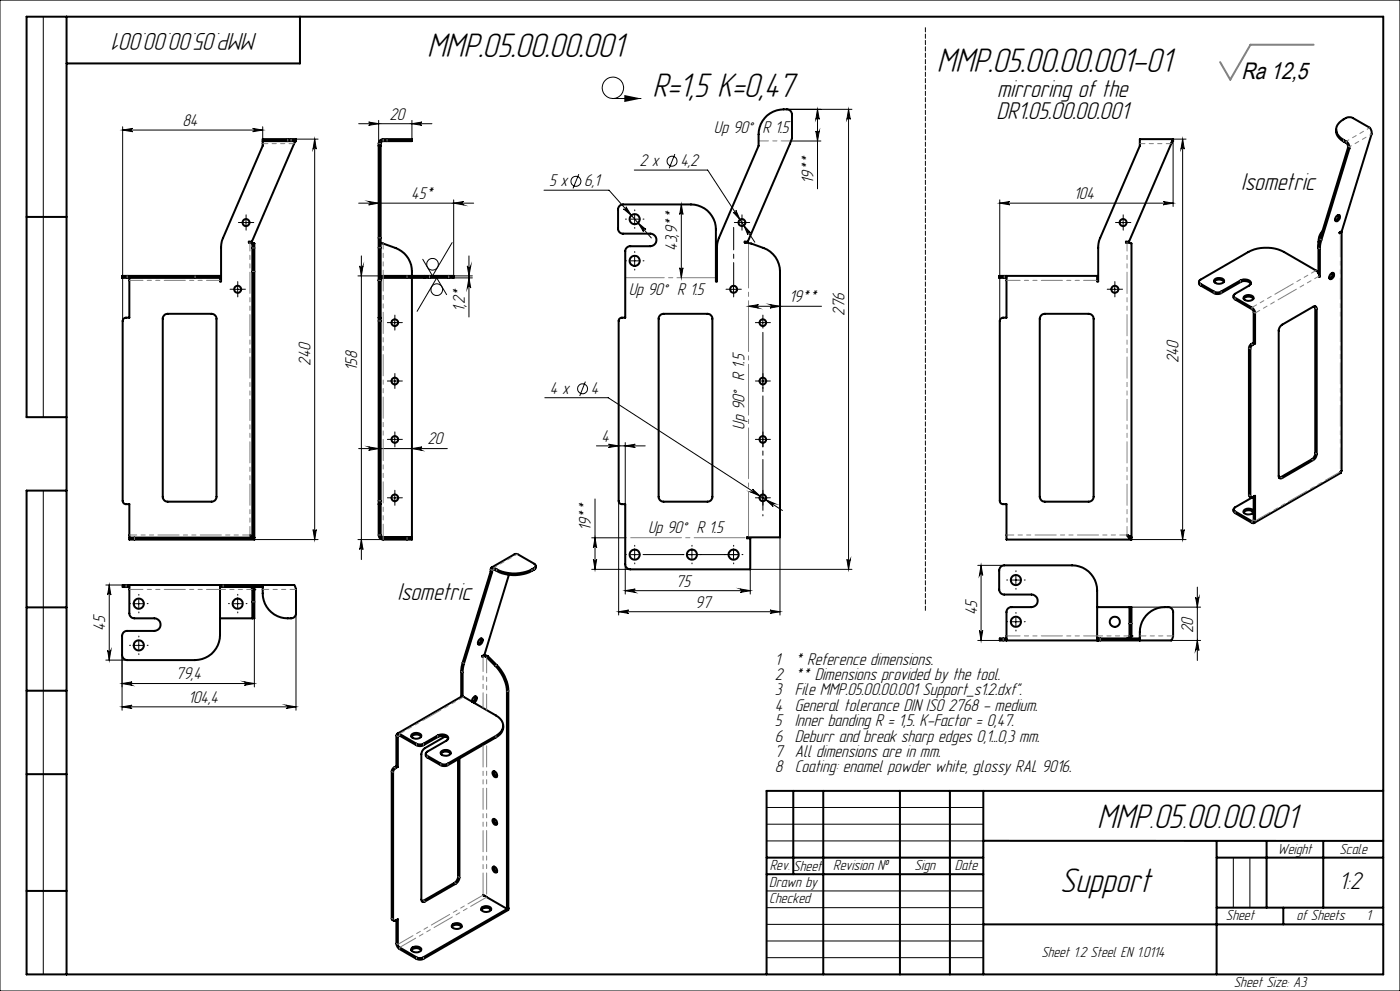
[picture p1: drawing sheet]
<svg xmlns="http://www.w3.org/2000/svg" width="420mm" height="297mm" viewBox="0 0 420 297" stroke-linecap="round" stroke-linejoin="round" font-family="sans-serif">
<g fill="none" stroke="#000" stroke-width=".3">
<path d="M0 0h420v297h-420zM13 5v120M36.8 39l3-.5a.49 .49 0 0 0-.5 .5 .49 .49 0 0 0 .5 .5zM36.8 38v58.2M36.8 39h42M75.8 38.5l3 .5-3 .5a.49 .49 0 0 0 .5-.5 .49 .49 0 0 0-.5-.5zM78.8 38v3.7M107.6 37.1h22M110.6 36.6l3 .5-3 .5a.49 .49 0 0 0 .5-.5 .49 .49 0 0 0-.5-.5zM113.6 36.1v7.6M123.6 37.1l3-.5a.49 .49 0 0 0-.5 .5 .49 .49 0 0 0 .5 .5zM123.6 36.1v5.6"/>
<path d="M183.9 29.5h8.5M236.1 32.8h19.5M244.8 39.3a.51 .51 0 0 0 .5 .4 .51 .51 0 0 0 .5-.4l-.5 3zM245.3 32.8l.5 3a.51 .51 0 0 0-.5-.5 .51 .51 0 0 0-.5 .5zM245.3 32.8v23.8M254.6 32.8l.5 3a.51 .51 0 0 0-.5-.5 .51 .51 0 0 0-.5 .5zM254.6 32.8v137.8M87.3 41.7h8.1M94.4 41.7l.5 3a.49 .49 0 0 0-.5-.5 .49 .49 0 0 0-.5 .5zM94.4 41.7v120M113.6 59.9v24.2M136.1 59.9v23.4h5.6"/>
<path d="M163.2 57h19.5l12.7 14.3M173.6 52.2l-1.7 4.3M190.3 51h22l14.1 21.6M202.5 46.2l-1.7 4.2M237.3 42.3h9M299.9 59.9v36.3M351.9 42.3v19.6M351.9 41.7h3.9M354.8 41.7l.5 3a.49 .49 0 0 0-.5-.5 .49 .49 0 0 0-.5 .5zM354.8 41.7v120M72.6 66.7h2.5M73.8 65.5v2.4"/>
<path d="M107.6 60.9h34.5M107.9 79.7a.49 .49 0 0 0 .5 .5 .49 .49 0 0 0 .5-.5l-.5 3zM108.4 76.7v91M110.6 60.4l3 .5-3 .5a.51 .51 0 0 0 .5-.5 .51 .51 0 0 0-.5-.5zM135.6 72.7l-5.8 10-3-5M136.1 60.9l3-.5a.51 .51 0 0 0-.5 .5 .51 .51 0 0 0 .5 .5zM140.2 79.7a.51 .51 0 0 0 .5 .5 .51 .51 0 0 0 .5-.5l-.5 3zM140.7 76.7v18.3M187 62.6a.49 .49 0 0 0 .7 0 .49 .49 0 0 0 .1-.6l1.6 2.6zM189.2 78.2h2.5M189.2 65.7h2.5M190.4 64.4v2.5"/>
<path d="M190.4 76.9v2.5M191.4 66.8l2.4 2a.49 .49 0 0 0-.7-.1 .49 .49 0 0 0-.1 .7zM204.4 61.3l.5 3a.49 .49 0 0 0-.5-.5 .49 .49 0 0 0-.5 .5zM204.4 61.3v22M220 63.6a.5 .5 0 0 0 .6 .1 .5 .5 0 0 0 .2-.7l1.2 2.8zM221.3 66.7h2.5M222.6 65.5v2.4M223.2 67.6l2 2.2a.51 .51 0 0 0-.7-.1 .51 .51 0 0 0-.1 .7zM299.9 60.9l3-.5a.49 .49 0 0 0-.4 .5 .49 .49 0 0 0 .4 .5zM299.9 60.9h52M335.7 66.7h2.5M336.9 65.5v2.4"/>
<path d="M348.9 60.4l3 .5-3 .5a.49 .49 0 0 0 .5-.5 .49 .49 0 0 0-.5-.5zM70.1 86.7h2.5M71.3 85.4v2.5M107.4 82.7h7.5M117.2 96.7h2.5M118.4 95.5v2.5M134 88.3l-3-5-5.9 10M136.1 82.7h5.6M140.7 83.3l.5 3a.51 .51 0 0 0-.5-.5 .51 .51 0 0 0-.5 .5zM203.9 80.3a.49 .49 0 0 0 .5 .4 .49 .49 0 0 0 .5-.4l-.5 3zM218.8 86.7h2.5M220.1 85.4v2.5"/>
<path d="M224.5 91.8l3-.5a.51 .51 0 0 0-.4 .5 .51 .51 0 0 0 .4 .5zM224.5 91.8h22M227.6 96.7h2.5M228.8 95.5v2.5M231 91.3l3 .5-3 .5a.51 .51 0 0 0 .5-.5 .51 .51 0 0 0-.5-.5zM333.2 86.7h2.5M334.4 85.4v2.5M117.2 114.2h2.5M118.4 113v2.5M163.4 119.2h19.1l52.2 33.8M175.6 114.4l-1.7 4.3M227.6 114.2h2.5"/>
<path d="M228.8 113v2.5M107.6 134.4h26.6M110.6 133.9l3 .5-3 .6a.51 .51 0 0 0 .5-.5 .51 .51 0 0 0-.5-.6zM117.2 131.7h2.5M118.4 130.5v2.5M123.6 134.4l3-.5a.51 .51 0 0 0-.5 .6 .51 .51 0 0 0 .5 .5zM178.9 133.6h14.7M182.6 133.1l3 .5-3 .5a.49 .49 0 0 0 .5-.5 .49 .49 0 0 0-.5-.5zM187.6 133.6l3-.5a.49 .49 0 0 0-.5 .5 .49 .49 0 0 0 .5 .5zM187.6 132.6v18.5M227.6 131.7h2.5M228.8 130.5v2.5"/>
<path d="M13 147v145M93.9 158.7a.49 .49 0 0 0 .5 .5 .49 .49 0 0 0 .5-.5l-.5 3zM117.2 149.2h2.5M118.4 148v2.5M178.5 149.5v21.1M185.6 150.1v34.2M225.8 146.6l2.2 2.1-2.8-1.2a.51 .51 0 0 0 .7-.2 .51 .51 0 0 0-.1-.7zM227.6 149.2h2.5M228.8 148v2.5M229.7 149.8l2.8 1.2a.5 .5 0 0 0-.7 .1 .5 .5 0 0 0 .2 .7zM354.3 158.7a.49 .49 0 0 0 .5 .5 .49 .49 0 0 0 .5-.5l-.5 3zM31.7 175.3h5.1"/>
<path d="M32.8 175.3v22.5M32.8 175.3l.5 3a.49 .49 0 0 0-.5-.4 .49 .49 0 0 0-.5 .4zM41.6 179.7v2.5M71.3 179.7v2.5M76.3 161.7h19.1M107.4 161.7h7.5M108.4 161.7l.5 3a.49 .49 0 0 0-.5-.5 .49 .49 0 0 0-.5 .5zM177.5 170.6h11.6M177.5 161.2h10.1M178 167.6a.49 .49 0 0 0 .5 .5 .49 .49 0 0 0 .5-.5l-.5 3zM178.5 161.2l.5 3a.49 .49 0 0 0-.5-.5 .49 .49 0 0 0-.5 .5zM187.6 177l3-.5a.51 .51 0 0 0-.5 .5 .51 .51 0 0 0 .5 .5z"/>
<path d="M187.6 169.1v8.9M187.6 177h37.5M189.2 166.2h2.5M190.4 165v2.5M206.3 166.2h2.5M207.6 165v2.5M218.8 166.2h2.5M220.1 165v2.5M222.1 176.5l3 .5-3 .5a.51 .51 0 0 0 .4-.5 .51 .51 0 0 0-.4-.5zM234 161v23.3M254.1 167.6a.51 .51 0 0 0 .5 .5 .51 .51 0 0 0 .5-.5l-.5 3zM255.6 170.6h-30.5v7.4"/>
<path d="M293.3 169.4h8M294.3 169.4v22.5M294.3 169.4l.5 3a.49 .49 0 0 0-.5-.4 .49 .49 0 0 0-.5 .4zM303.5 173.8h2.5M304.8 172.6v2.5M339.4 161.7h16.4M358.7 179a.51 .51 0 0 0 .5 .4 .51 .51 0 0 0 .5-.4l-.5 3zM359.2 176v21.9M31.7 197.8h6.4M32.3 194.8a.49 .49 0 0 0 .5 .5 .49 .49 0 0 0 .5-.5l-.5 3zM36.6 196.3v16.6M40.4 180.9h2.5"/>
<path d="M40.4 193.4h2.5M41.6 192.2v2.5M70.1 180.9h2.5M76.3 185.3v20.6M88.8 183.8v29.1M185.6 183.3h48.4M185.6 183.3l3-.5a.49 .49 0 0 0-.5 .5 .49 .49 0 0 0 .5 .5zM231 182.8l3 .5-3 .5a.49 .49 0 0 0 .5-.5 .49 .49 0 0 0-.5-.5zM293.3 191.9h6.6M293.8 188.9a.49 .49 0 0 0 .5 .5 .49 .49 0 0 0 .5-.5l-.5 3zM303.5 186.3h2.5M304.8 185.1v2.5"/>
<path d="M339.4 182h20.8M341.9 191.9h18.3M359.2 191.9l.5 3a.51 .51 0 0 0-.5-.4 .51 .51 0 0 0-.5 .4zM36.6 211.8l3-.5a.49 .49 0 0 0-.4 .5 .49 .49 0 0 0 .4 .5zM36.6 211.8h52.2M36.6 204.9l3-.5a.51 .51 0 0 0-.4 .5 .51 .51 0 0 0 .4 .5zM36.6 204.9h39.7M73.3 204.4l3 .5-3 .5a.51 .51 0 0 0 .5-.5 .51 .51 0 0 0-.5-.5zM85.8 211.3l3 .5-3 .5a.49 .49 0 0 0 .5-.5 .49 .49 0 0 0-.5-.5zM230 247h65M230 242h65M230 252h65"/>
<path d="M370 257v15M375 257v15M230 277h65M230 267h65M230 272h65M230 287h65M230 282h65"/>
<circle cx="183.9" cy="26.3" r="3.2"/>
<circle cx="172.8" cy="54.3" r="1.5"/>
<circle cx="201.6" cy="48.3" r="1.48"/>
<circle cx="129.8" cy="79.2" r="1.76"/>
<circle cx="131" cy="86.8" r="1.75"/>
<circle cx="174.8" cy="116.5" r="1.51"/>
</g>
<g fill="#000">
<path d="M187.3 28.5l5.1 1-5.1 1.1z"/>
<path d="M75.8 38.5l3 .5-3 .5a.49 .49 0 0 0 .5-.5 .49 .49 0 0 0-.5-.5zM36.8 39l3-.5a.49 .49 0 0 0-.5 .5 .49 .49 0 0 0 .5 .5zM187.6 133.6l3-.5a.49 .49 0 0 0-.5 .5 .49 .49 0 0 0 .5 .5zM182.6 133.1l3 .5-3 .5a.49 .49 0 0 0 .5-.5 .49 .49 0 0 0-.5-.5z"/>
<path d="M94.4 41.7l.5 3a.49 .49 0 0 0-.5-.5 .49 .49 0 0 0-.5 .5zM93.9 158.7a.49 .49 0 0 0 .5 .5 .49 .49 0 0 0 .5-.5l-.5 3zM254.6 32.8l.5 3a.51 .51 0 0 0-.5-.5 .51 .51 0 0 0-.5 .5zM254.1 167.6a.51 .51 0 0 0 .5 .5 .51 .51 0 0 0 .5-.5l-.5 3zM178.5 161.2l.5 3a.49 .49 0 0 0-.5-.5 .49 .49 0 0 0-.5 .5zM178 167.6a.49 .49 0 0 0 .5 .5 .49 .49 0 0 0 .5-.5l-.5 3zM245.3 32.8l.5 3a.51 .51 0 0 0-.5-.5 .51 .51 0 0 0-.5 .5zM244.8 39.3a.51 .51 0 0 0 .5 .4 .51 .51 0 0 0 .5-.4l-.5 3zM358.7 179a.51 .51 0 0 0 .5 .4 .51 .51 0 0 0 .5-.4l-.5 3zM359.2 191.9l.5 3a.51 .51 0 0 0-.5-.4 .51 .51 0 0 0-.5 .4z"/>
<path d="M107.9 79.7a.49 .49 0 0 0 .5 .5 .49 .49 0 0 0 .5-.5l-.5 3zM108.4 161.7l.5 3a.49 .49 0 0 0-.5-.5 .49 .49 0 0 0-.5 .5z"/>
<path d="M110.6 60.4l3 .5-3 .5a.51 .51 0 0 0 .5-.5 .51 .51 0 0 0-.5-.5zM136.1 60.9l3-.5a.51 .51 0 0 0-.5 .5 .51 .51 0 0 0 .5 .5zM110.6 36.6l3 .5-3 .5a.49 .49 0 0 0 .5-.5 .49 .49 0 0 0-.5-.5zM123.6 37.1l3-.5a.49 .49 0 0 0-.5 .5 .49 .49 0 0 0 .5 .5zM224.5 91.8l3-.5a.51 .51 0 0 0-.4 .5 .51 .51 0 0 0 .4 .5zM231 91.3l3 .5-3 .5a.51 .51 0 0 0 .5-.5 .51 .51 0 0 0-.5-.5z"/>
<path d="M140.2 79.7a.51 .51 0 0 0 .5 .5 .51 .51 0 0 0 .5-.5l-.5 3zM140.7 83.3l.5 3a.51 .51 0 0 0-.5-.5 .51 .51 0 0 0-.5 .5z"/>
<path d="M299.9 60.9l3-.5a.49 .49 0 0 0-.4 .5 .49 .49 0 0 0 .4 .5zM348.9 60.4l3 .5-3 .5a.49 .49 0 0 0 .5-.5 .49 .49 0 0 0-.5-.5z"/>
<path d="M203.9 80.3a.49 .49 0 0 0 .5 .4 .49 .49 0 0 0 .5-.4l-.5 3zM204.4 61.3l.5 3a.49 .49 0 0 0-.5-.5 .49 .49 0 0 0-.5 .5zM354.3 158.7a.49 .49 0 0 0 .5 .5 .49 .49 0 0 0 .5-.5l-.5 3zM354.8 41.7l.5 3a.49 .49 0 0 0-.5-.5 .49 .49 0 0 0-.5 .5z"/>
<path d="M110.6 133.9l3 .5-3 .6a.51 .51 0 0 0 .5-.5 .51 .51 0 0 0-.5-.6zM123.6 134.4l3-.5a.51 .51 0 0 0-.5 .6 .51 .51 0 0 0 .5 .5zM36.6 211.8l3-.5a.49 .49 0 0 0-.4 .5 .49 .49 0 0 0 .4 .5zM85.8 211.3l3 .5-3 .5a.49 .49 0 0 0 .5-.5 .49 .49 0 0 0-.5-.5zM191.4 66.8l1.6 2.6a.49 .49 0 0 1 .1-.7 .49 .49 0 0 1 .7 .1zM187 62.6l2.4 2-1.6-2.6a.49 .49 0 0 1-.1 .7 .49 .49 0 0 1-.7-.1zM229.7 149.8l2.3 2a.5 .5 0 0 1-.2-.7 .5 .5 0 0 1 .7-.1zM225.8 146.6a.51 .51 0 0 1 .1 .7 .51 .51 0 0 1-.7 .2l2.8 1.2zM187.6 177l3-.5a.51 .51 0 0 0-.5 .5 .51 .51 0 0 0 .5 .5zM222.1 176.5l3 .5-3 .5a.51 .51 0 0 0 .4-.5 .51 .51 0 0 0-.4-.5zM223.2 67.6l1.2 2.8a.51 .51 0 0 1 .1-.7 .51 .51 0 0 1 .7 .1zM220 63.6l2 2.2-1.2-2.8a.49 .49 0 0 1-.2 .7 .49 .49 0 0 1-.6-.1z"/>
<path d="M294.3 169.4l.5 3a.49 .49 0 0 0-.5-.4 .49 .49 0 0 0-.5 .4zM293.8 188.9a.49 .49 0 0 0 .5 .5 .49 .49 0 0 0 .5-.5l-.5 3z"/>
<path d="M32.3 194.8a.49 .49 0 0 0 .5 .5 .49 .49 0 0 0 .5-.5l-.5 3zM32.8 175.3l.5 3a.49 .49 0 0 0-.5-.4 .49 .49 0 0 0-.5 .4z"/>
<path d="M231 182.8l3 .5-3 .5a.49 .49 0 0 0 .5-.5 .49 .49 0 0 0-.5-.5zM185.6 183.3l3-.5a.49 .49 0 0 0-.5 .5 .49 .49 0 0 0 .5 .5z"/>
<path d="M36.6 204.9l3-.5a.51 .51 0 0 0-.4 .5 .51 .51 0 0 0 .4 .5zM73.3 204.4l3 .5-3 .5a.51 .51 0 0 0 .5-.5 .51 .51 0 0 0-.5-.5z"/>
<circle cx="75" cy="72.7" r=".3"/>
<circle cx="76.3" cy="176.7" r=".3"/>
<circle cx="114.9" cy="161" r=".3"/>
<circle cx="338.1" cy="160.4" r=".3"/>
<circle cx="339.4" cy="190.6" r=".3"/>
</g>
<g fill="none" stroke="#000" stroke-width=".3" stroke-dasharray="15.2 1.3 1.3 1.3">
<path d="M72.6 66.7h-1.1M73.8 65.4v-1M73.8 67.9v1.1M75.1 66.7h1M187.9 78.2h-.3M187.9 65.7h-.3M190.4 75.7v-.3M190.4 63.2v-.3M190.4 68.2v.2M192.9 78.2h.3M192.9 65.7h.3M221.3 66.7h-1"/>
<path d="M222.6 65.4v-1M222.6 67.9v1.1M223.8 66.7h1.1M335.7 66.7h-1M337 65.4v-1M337 67.9v1.1M338.2 66.7h1.1M70.1 86.7h-1.1M71.3 85.4v-1M71.3 87.9v1.1M72.6 86.7h1M117.2 96.7h-1"/>
<path d="M118.5 95.4v-1M118.5 97.9v1M119.7 96.7h1M190.4 80.7v.2M218.8 86.7h-1M220.1 87.9v1.1M221.3 86.7h1.1M227.6 96.7h-1M228.9 95.4v-1M230.1 96.7h1M333.2 86.7h-1M334.5 85.4v-1"/>
<path d="M334.5 87.9v1.1M335.7 86.7h1.1M117.2 114.2h-1M118.5 112.9v-1M118.5 115.4v1M119.7 114.2h1M227.6 114.2h-1M228.9 112.9v-1M228.9 115.4v1M230.1 114.2h1M117.2 131.7h-1M118.5 130.4v-1"/>
<path d="M118.5 132.9v1M119.7 131.7h1M227.6 131.7h-1M228.9 130.4v-1M228.9 132.9v1M230.1 131.7h1M117.2 149.2h-1M118.5 147.9v-1M118.5 150.4v1M119.7 149.2h1M227.6 149.2h-1M228.9 147.9v-1"/>
<path d="M228.9 150.4v1M230.1 149.2h1M41.7 178.4v-.3M71.3 178.4v-.3M187.9 166.2h-.3M190.4 163.7v-.3M190.4 168.7v.3M205.1 166.2h-.3M207.6 163.7v-.3M207.6 168.7v.3M210.1 166.2h.3M217.6 166.2h-.3"/>
<path d="M220.1 163.7v-.3M220.1 168.7v.3M222.6 166.2h.3M302.3 173.8h-.3M304.8 171.3v-.2M304.8 176.3v.3M307.3 173.8h.3M39.2 180.9h-.3M39.2 193.4h-.3M41.7 183.4v.3M41.7 190.9v-.3M41.7 195.9v.3"/>
<path d="M44.2 180.9h.2M44.2 193.4h.2M68.8 180.9h-.2M71.3 183.4v.3M73.8 180.9h.3M302.3 186.3h-.3M304.8 183.8v-.2M304.8 188.8v.3M307.3 186.3h.3"/>
</g>
<path d="M192.9 166.2h28.4" fill="none" stroke="#000" stroke-width=".3" stroke-dasharray="15.2 1.3 1.3 1.3" stroke-dashoffset="3"/>
<path d="M228.9 97.9v56.7" fill="none" stroke="#000" stroke-width=".3" stroke-dasharray="15.2 1.3 1.3 1.3" stroke-dashoffset="-1.7"/>
<path d="M220.1 85.4v-17.2" fill="none" stroke="#000" stroke-width=".3" stroke-dasharray="15.2 1.3 1.3 1.3" stroke-dashoffset="8.5"/>
<path d="M277.6 8.2v174.8" fill="none" stroke="#000" stroke-width=".3" stroke-dasharray="1.3 .6" stroke-dashoffset="-.1"/>
<g fill="none" stroke="#000" stroke-width=".6">
<path d="M20 5v287M90 5v14h-70M400.9 38.8a4.6 4.6 0 0 0 3.2 4.2l.3 .7v.6M78.8 42.3h10M78.8 42.3v-.6h10v.6M78.8 42.3v1.4l-12.2 28.3-.3 1.9v10.4h-.3v-1M88.8 42.3l-.6 .8-12.6 29.3h-1v.3h.4M113.6 43.7h.6M351.4 43.1l-12.7 29.3h-.9v.3l1.6 .3v88.7M351.9 41.7h-10v2l-12.2 28.7-.2 1.5v10.4h-.4v-1.6h-29.3v.6h2.1M351.9 41.7l-.5 1.4M351.9 41.7v.6l-.5 .8"/>
<path d="M404.4 44.3l-8.6 28.1-.3 2M404.4 44.3l.4 .3M404.8 44.6l-8.6 28-.2 2v8.3M404.8 44.6a2.31 2.31 0 0 0-.9-2.2l-.9-.5a3.1 3.1 0 0 1-1.2-5.1 4 4 0 0 1 3.6-1.6l5.5 3.1 .5 .9 .1 1-9 29.1-.6 .4M8 65h12M75 72.7l1.3 .3M75 72.7l.7 .3M75.7 73v88M75.7 73h.6M76.3 73v88.7h-37.5v-.6M114.2 72.7l.7 .3a12.4 12.4 0 0 1 7 3.7 7.5 7.5 0 0 1 1.7 4.7v80.3h-8.7a1.33 1.33 0 0 1-1.3-1.3v-9.3M186.1 61.5l.8-.2h20.4a7.5 7.5 0 0 1 7.5 7.5v15.5h.3v-10.4l.4-2.3 12.1-27.9a11.2 11.2 0 0 1 1.2-7.5 7.4 7.4 0 0 1 8.1-3.1l.4 .3 .3 .9v7.1l-13.3 31h-.9v.3a15.9 15.9 0 0 1 7.7 2.7 7.6 7.6 0 0 1 2.9 6v79.6h-9.9v.3h1v9.3h-36a1.57 1.57 0 0 1-1.5-1.5v-18h-1a.96 .96 0 0 1-1-1v-53.9a.96 .96 0 0 1 1-1h1v-19.9a1.51 1.51 0 0 1 1.5-1.5h6a1.89 1.89 0 0 0 1.8-1.9 1.89 1.89 0 0 0-1.8-1.9h-8.2a1.45 1.45 0 0 1-1.5-1.5v-6z"/>
<path d="M396.7 69.4a4.2 4.2 0 0 0-1.2 3.1v9.4M400.9 64.8l.8-.4a1.13 1.13 0 0 1 .1 1.3 1.13 1.13 0 0 1-1.1 .6l-.1-.8zM401.5 64.4l-.1 1-.8 .7M401.9 69.7v.2l.2-.1M401.9 69.7l.2 .1M402.1 69.8l.4-.4v71.7l-.4 .3 .2 .3-26.1 15M36.6 82.7h29.4v.6h-29.4zM38.8 83.3v11.9h-1a1.02 1.02 0 0 0-1 1v53.9a1.02 1.02 0 0 0 1 1h1v10M49.2 94.5l1.1-.5h13.2a1.51 1.51 0 0 1 1.4 1.6v53.3a1.45 1.45 0 0 1-1.4 1.5h-13.2a1.45 1.45 0 0 1-1.5-1.5v-53.7zM113.6 95.2v55.9M113.6 95.2h.6M114.2 95.2v55.9"/>
<path d="M114.2 82.9v-40l.3-.5 .4-.1h8.7v-.6h-8.7a1.33 1.33 0 0 0-1.3 1.4v52.1M127.4 82.7h8.7v.6h-8.7M127.4 82.7h-12.5a1.39 1.39 0 0 0-1.3 1.4M127.4 83.3l-12.9 .1-.3 .5v11.3M127.4 82.7v.6M198 94.5l1.1-.5h13.1a1.51 1.51 0 0 1 1.5 1.6v53.3a1.45 1.45 0 0 1-1.5 1.5h-13.1a1.45 1.45 0 0 1-1.5-1.5v-53.7zM301.9 82.7v12.5h-.9a1.02 1.02 0 0 0-1.1 1v53.9a1.02 1.02 0 0 0 1.1 1h.9v10.6h37.5M312.6 94.3l.8-.3h13.2a1.51 1.51 0 0 1 1.5 1.6v53.3a1.45 1.45 0 0 1-1.5 1.5h-13.2a1.51 1.51 0 0 1-1.5-1.5v-53.3l.2-.6zM359.7 84.4l.2 1 4.3 2.5a2.39 2.39 0 0 0 2.1 0l5.8-3.3a2.49 2.49 0 0 1 3.1 .5M364.2 84.4a2.04 2.04 0 0 1 3 0M364.3 83.9a1.92 1.92 0 0 1 2.9 .3 1.71 1.71 0 0 1-3-.1zM370.1 88.6v.7l.4 .4 5.1 3 .4 .5 .1 9.5"/>
<path d="M373.1 89.5a2 2 0 0 1 2.9 0M373.2 88.9a1.93 1.93 0 0 1 2.9 .3 1.82 1.82 0 0 1-3 .3zM384.2 97.6l9.7-5.7a.64 .64 0 0 1 .8-.1 .64 .64 0 0 1 .3 .7v43.6a2.11 2.11 0 0 1-1.1 1.8l-9.2 5.4a.64 .64 0 0 1-.8 0 .64 .64 0 0 1-.3-.6v-43.8zM394.5 91.8l.1 44a2.34 2.34 0 0 1-1.1 1.9l-9.8 5.5M395.7 82.7a2.1 2.1 0 0 0-.9-1.6l-9.6-5.6a11.9 11.9 0 0 0-10.7 0l-14.3 8.3a.64 .64 0 0 0-.5 .6 .64 .64 0 0 0 .5 .7l4 2.3a2.13 2.13 0 0 0 2.1 0l5.8-3.3a2.37 2.37 0 0 1 3.2 .6l-.5 .9-4.3 2.4a.62 .62 0 0 0-.4 .6 .62 .62 0 0 0 .4 .6l5.1 3a2.1 2.1 0 0 1 .9 1.6v9.1M395.7 82.7v.3l.3-.1M395.7 82.7l.3 .2M399.2 82.2l.7-.4a1.15 1.15 0 0 1 .2 1.2 1.15 1.15 0 0 1-1.1 .6l-.2-.8zM399.8 81.8l-.2 1-.8 .6M376.1 102.7l-1 .6-.4 .9v44.3l.6 .5M376.1 102.7l.4 .2M376.5 102.9l-1 .7-.4 .8v44.2a.42 .42 0 0 0 .2 .4 .42 .42 0 0 0 .5 0l.7-.4v7.5a.6 .6 0 0 1-.3 .6 .6 .6 0 0 1-.6 0l-5.1-2.9-.4-.5v-.6"/>
<path d="M20 125h-12v-120h407v287h-407v-145h12M113.6 151.1h.6M114.2 151.1v9.3M370.3 152.2l5.8-3.4v7.1a.32 .32 0 0 1-.1 .3 .32 .32 0 0 1-.4 0l-5.1-2.9-.4-.6zM373.1 153.6a1.99 1.99 0 0 1 2.9 0M373.3 152.8a1.99 1.99 0 0 1 2.8 .4 1.72 1.72 0 0 1-1.5 1 1.72 1.72 0 0 1-1.6-.9zM402.1 141.4l.1 .2M38.8 175.3v8.5a1.51 1.51 0 0 0 1.5 1.5h6a1.89 1.89 0 0 1 1.9 1.9 1.89 1.89 0 0 1-1.9 1.9h-8.2a1.51 1.51 0 0 0-1.5 1.5v5.7a1.57 1.57 0 0 0 1.5 1.5h20.4a7.5 7.5 0 0 0 7.5-7.5v-15M66 175.9h.3M66.3 175.3h21.9l.6 1.4v7.1a1.45 1.45 0 0 1-1.5 1.5 7.9 7.9 0 0 1-8.5-9.4v-.6M66.3 175.9h12.5M66.3 175.3h-29.5v.6h2"/>
<path d="M66.3 175.3v.6M75 175.9l.5 .2 .2 .6M75.7 160.9l-.7-.5 .7 .6M75.7 176.7v8.6M75.7 176.7h.6M75.7 161h.6M76 161l.3 .1h-37.5M76.1 175.9l.2 .8M76.3 176.7v8.6h-10.3M114.2 160.4l.2 .5 .5 .2h8.7M114.2 160.4l.7 .6M114.4 160.9l.5 .1"/>
<path d="M114.9 161h8.7M147.2 171.2l-8.6 28.1-.2 1.6v7.9M147.2 171.2l.4 .3M147.5 170.1l7.1-4.1h.6l5.1 3a.66 .66 0 0 1 .4 .6 .66 .66 0 0 1-.4 .6 12 12 0 0 1-12.5-.2l-.5 .3-.1 .9M147.6 171.5l-8.6 28-.2 1.7v7.5M152.7 172.3l-7.4 23.9-.6 .4M160.7 169.6v.6a10.8 10.8 0 0 1-11.7 .9l-.8-.5a.32 .32 0 0 0-.4 0 .32 .32 0 0 0-.2 .4v.5M338.1 160.4l.7 .5M338.1 160.4l1.3 .6h-.2M338.1 160.4l.7 .9 .6 .4M338.1 160.4l1.3 .7M8 182h12"/>
<path d="M143.9 191.6l.5-.3a1.04 1.04 0 0 1 .2 1.3 1.04 1.04 0 0 1-1.1 .5l-.1-.6zM144.4 191.3l-.3 1.2-.7 .5M144.7 196.6v.2l.2-.1M144.7 196.6l.2 .1M144.9 196.7l1.1 .3M145.1 196.4l1.3 .3M146 197a19.1 19.1 0 0 1 4.9 5.8l1 2.8 .2 1.7v65.1M146.4 196.7a19.1 19.1 0 0 1 4.9 5.9l1 2.7 .2 1.8v65.6l-25.5 14.7a2.39 2.39 0 0 1-2.1 0l-5-3a2.1 2.1 0 0 1-1-1.6v-7.1M146.4 196.7l-.4 .3M301.9 191.9v-8.5a1.45 1.45 0 0 1 1.6-1.4h6a1.89 1.89 0 0 0 1.8-1.9 1.89 1.89 0 0 0-1.8-1.9h-8.2a1.51 1.51 0 0 1-1.5-1.5v-5.7a1.57 1.57 0 0 1 1.5-1.6h20.3a7.5 7.5 0 0 1 7.5 7.5v15M301.9 191.3h-2v.6h29.6M329.1 182h10.3v8.6"/>
<path d="M329.1 191.3h.4M329.5 191.9h21.9l.5-1.3v-7.2a1.45 1.45 0 0 0-1.5-1.4 7.9 7.9 0 0 0-8.5 9.3v.6M329.5 191.3h12.4M329.5 191.3v.6M338.8 190.6l-.2 .5-.5 .2M338.8 182v8.6M338.8 190.6h.6M339.4 190.6l-.2 .7M8 207h12M119.2 219.9l19.5-11.2 10.1 5.7a3.2 3.2 0 0 1 1.2 5.2l-1.2 1-14.5 8.2a2.13 2.13 0 0 1-2.1 0l-4-2.3a.66 .66 0 0 1-.5-.6 .66 .66 0 0 1 .5-.6l5.7-3.3a.97 .97 0 0 0 .5-1.2 .97 .97 0 0 0-1.1-.6l-1.1-.1-.9 .3-4.3 2.5a2.39 2.39 0 0 1-2.1 0l-5-2.9a.58 .58 0 0 0-.7-.1 .58 .58 0 0 0-.3 .6v9.1M141.6 210.3a1.34 1.34 0 0 1 1.3-1.6l.2 .5-.2 .7-.8 .7M142.6 208.7l-.3 1.1-.6 .5"/>
<path d="M151 217.5v.8a3.7 3.7 0 0 1-2.2 2.7l-14.5 8.3a2.39 2.39 0 0 1-2.1 0l-4-2.3-.5-.4v-.7M8 232h12M118.9 229.6l-1 .6-.4 .9v44.3l.6 .5M118.9 229.6l.4 .2M119.3 229.8l-.9 .7-.5 .8v44.2a.44 .44 0 0 0 .2 .4 .44 .44 0 0 0 .5 0l.7-.4 .2 8.1 5.4 3.3a2.39 2.39 0 0 0 2.1 0l25.5-14.7M123.4 220.8a2.05 2.05 0 0 1 2.9 0M123.5 220.2a1.93 1.93 0 0 1 2.9 .3 1.69 1.69 0 0 1-1.5 .9 1.69 1.69 0 0 1-1.5-1zM132.3 225.9a1.96 1.96 0 0 1 2.9 0M132.3 225.3a1.93 1.93 0 0 1 3 .3 1.71 1.71 0 0 1-1.6 .9 1.71 1.71 0 0 1-1.5-1zM133.5 220.7l-6 3.5a2.33 2.33 0 0 0-1.1 1.9v43.5a.65 .65 0 0 0 .3 .7 .65 .65 0 0 0 .8-.1l9.3-5.4a2.49 2.49 0 0 0 1-1.8v-35.7M134.4 221.4a2.44 2.44 0 0 0-3.1-.5l-4.3 2.4a2.13 2.13 0 0 1-2.1 0l-5.1-2.9-.4 .1-.1 9.3M137.4 227.6v35.1a2.49 2.49 0 0 1-1.1 1.9l-9.8 5.5"/>
<path d="M147.8 231.2a1 1 0 0 1 1.2 .5 1 1 0 0 1-.2 1.2l-.6-.2-.4-.6zM148.2 231.1l.2 1.1 .7 .5M238 237v25M247 237v55M270 237v55M285 237v55M295 237v55M415 237h-185v55M147.8 259.9a.98 .98 0 0 1 1.1 .4 .98 .98 0 0 1-.1 1.2l-.6-.2-.4-.6zM147.8 245.5a1 1 0 0 1 1.2 .5 1 1 0 0 1-.2 1.2l-.6-.2-.4-.6zM148.2 245.4l.2 1.1 .7 .5M148.2 259.7l.2 1.1 .7 .5"/>
<path d="M230 257h65M295 252h120M365 252v40M365 257h50M380 252v20M397 252v20M8 267h12M135.6 277.8a1.99 1.99 0 0 1 2.9 0M135.7 277.1a1.82 1.82 0 0 1 2.8 .5 1.82 1.82 0 0 1-3 0zM144.4 272.7a1.99 1.99 0 0 1 2.9 0M144.5 272a1.9 1.9 0 0 1 2.9 .5 1.8 1.8 0 0 1-3 0zM144.9 268.3l7.2 4.1"/>
<path d="M144.9 268.3l.7 .3M144.9 268.3h.1M152.5 272.2h.1M152.5 272.1l-.4 .3M230 262h65M295 277h120M365 272h50M385 272v5M123.4 284.8a1.99 1.99 0 0 1 2.9 0M123.5 284.1a1.86 1.86 0 0 1 2.9 .5 1.82 1.82 0 0 1-3 .1z"/>
<circle cx="73.8" cy="66.7" r="1.06"/>
<circle cx="190.4" cy="65.7" r="1.52"/>
<circle cx="190.4" cy="78.2" r="1.53"/>
<circle cx="222.6" cy="66.7" r="1.06"/>
<circle cx="336.9" cy="66.7" r="1.06"/>
<circle cx="71.3" cy="86.7" r="1.06"/>
<circle cx="118.4" cy="96.7" r="1.01"/>
<circle cx="220.1" cy="86.7" r="1.06"/>
<circle cx="228.8" cy="96.7" r=".99"/>
<circle cx="334.5" cy="86.7" r="1.05"/>
<circle cx="118.4" cy="114.2" r="1.01"/>
<circle cx="228.8" cy="114.2" r=".99"/>
<circle cx="118.4" cy="131.7" r="1.01"/>
<circle cx="228.8" cy="131.7" r="1"/>
<circle cx="118.4" cy="149.2" r="1.01"/>
<circle cx="228.8" cy="149.2" r="1"/>
<circle cx="190.4" cy="166.2" r="1.52"/>
<circle cx="207.6" cy="166.2" r="1.52"/>
<circle cx="220.1" cy="166.2" r="1.52"/>
<circle cx="304.8" cy="173.8" r="1.52"/>
<circle cx="41.6" cy="193.4" r="1.53"/>
<circle cx="41.6" cy="180.9" r="1.53"/>
<circle cx="71.3" cy="180.9" r="1.53"/>
<circle cx="304.8" cy="186.4" r="1.53"/>
<circle cx="334.5" cy="186.4" r="1.53"/>
</g>
<path d="M369.1 23.9h.1" fill="none" stroke="#808080" stroke-width=".3" stroke-dasharray="15.2 1.3 1.3 1.3"/>
<path d="M224.6 160.8v-88" fill="none" stroke="#808080" stroke-width=".3" stroke-dasharray="15.2 1.3 1.3 1.3" stroke-dashoffset="1.8"/>
<path d="M214.8 83.2h-27.2" fill="none" stroke="#808080" stroke-width=".3" stroke-dasharray="15.2 1.3 1.3 1.3" stroke-dashoffset="3.5"/>
<path d="M237.3 42.2h-9.7" fill="none" stroke="#808080" stroke-width=".3" stroke-dasharray="15.2 1.3 1.3 1.3" stroke-dashoffset="12.3"/>
<path d="M187.6 161.1h37.5" fill="none" stroke="#808080" stroke-width=".3" stroke-dasharray="15.2 1.3 1.3 1.3" stroke-dashoffset="-1.6"/>
<path d="M394.1 13.4h-19l-6 10.5-3.1-5.3" fill="none" stroke="#808080" stroke-width=".6"/>
<g fill="none" stroke="#808080" stroke-width=".3" stroke-dasharray="6.3 1.3 1.3 1.3 1.3 1.3">
<path d="M86.3 41.7v.6M87.3 42.3v-.6M114.2 43h-.6M115 42.3v-.6M116.1 42.3v-.6M403.1 42.4v-.5M403.9 42.8v-.4M404.4 43.8l.4 .2M75.7 74.3h.6M113.6 71.3h.6M114.2 74.2h-.6M395.6 74.3l.4 .3"/>
<path d="M396.4 71.9l-.4-.2M38.2 82.7v.6M58.5 83.3v-.6M76.3 81.4h-.6M114.2 96.2h-.6M114.2 84h-.6M115 83.3v-.6M122.1 83.3v-.6M128.9 82.7v.6M134.6 83.3v-.6M301.3 83.3v-.6M360.2 85.5v-.5"/>
<path d="M364.2 87.4v.5M366.3 87.9v-.5M370.5 89.7v-.5M372.1 84.5v-.5M375.6 92.6v-.4M376.1 93.6l.4 .2M394.6 92.3l.4 .2M374.7 104.3l.4 .3M375.8 103.3l-.4-.2M393.5 137.6l.5 .3M395 136.1l-.4-.3M113.6 150.1h.6"/>
<path d="M370.5 153.7v-.4M375.1 148.6l-.4-.3M375.6 156.2v.5M375.6 156.2l.5-.3M376.1 155.9l.4 .2M384.7 143.3l-.4-.3M37.8 175.3v.6M40.3 161.1v.6M66.9 175.3v.6M114.2 160.3h-.6M115 161.1v.6M122.1 161.7v-.6"/>
<path d="M147.6 170.9l.6-.3M147.6 170.9l-.4-.2M148.2 170.6v-.5M149 171.1v-.5M159.6 170.6v.5M160.3 170.7v-.5M75.7 180.4h.6M138.8 198.6l.4 .2M148.6 199.5l.4-.2M301 191.9v-.6M330.1 191.9v-.6M338.9 186.9h.6"/>
<path d="M138.8 201.5l-.4-.2M152.5 207.1l-.4 .2M117.9 231.5l-.4-.3M118.2 230l.5 .2M119.4 220.7l.5-.3M119.4 220.7l-.5-.2M119.9 220.4v-.5M124.9 223.3v-.5M127.1 222.8v.5M128.2 226.5v.5M131.3 220.9v-.5M132.2 229.3v-.5"/>
<path d="M134.4 228.8v.5M148.8 221v-.5M117.5 275.2l.4 .3M127.1 269.9l.4 .3M136.8 264.8l-.4-.2M137.4 262.7l.5 .3M119.4 283l-.5-.2M119.9 283.9v.5M124.9 287.4v-.5M127.1 286.9v.5"/>
</g>
<path d="M75 160.3h-36.2M338.1 160.3h-36.1" fill="none" stroke="#808080" stroke-width=".3" stroke-dasharray="6.3 1.3 1.3 1.3 1.3 1.3" stroke-dashoffset="4.2"/>
<path d="M78.8 43h9.4M342 43h9.4M376.5 93.8l19.3-11.1M394.8 81.1l-19.2 11.1M139.1 208.8l-19.2 11.1" fill="none" stroke="#808080" stroke-width=".3" stroke-dasharray="6.3 1.3 1.3 1.3 1.3 1.3" stroke-dashoffset="4.8"/>
<path d="M75 72.7v87.6M338.1 72.7v87.6" fill="none" stroke="#808080" stroke-width=".3" stroke-dasharray="6.3 1.3 1.3 1.3 1.3 1.3" stroke-dashoffset="3.8"/>
<path d="M38.8 84h27.2M302 84h27.2M66 176.7h-27.2M329.2 190.6h-27.2" fill="none" stroke="#808080" stroke-width=".3" stroke-dasharray="6.3 1.3 1.3 1.3 1.3 1.3" stroke-dashoffset="2.3"/>
<path d="M115 161v-77.7" fill="none" stroke="#808080" stroke-width=".3" stroke-dasharray="6.3 1.3 1.3 1.3 1.3 1.3" stroke-dashoffset="2.4"/>
<path d="M115 82.7v-9.7M66 176.7h9.7M329.2 190.6h9.6" fill="none" stroke="#808080" stroke-width=".3" stroke-dasharray="6.3 1.3 1.3 1.3 1.3 1.3" stroke-dashoffset="4.7"/>
<path d="M144.9 196.7v15.5" fill="none" stroke="#808080" stroke-width=".3" stroke-dasharray="6.3 1.3 1.3 1.3 1.3 1.3" stroke-dashoffset="1.8"/>
<path d="M144.9 223.2v45.1" fill="none" stroke="#808080" stroke-width=".3" stroke-dasharray="6.3 1.3 1.3 1.3 1.3 1.3" stroke-dashoffset="-.3"/>
<path d="M402.1 141.4l-25.6 14.7M144.9 268.3l-25.5 14.7" fill="none" stroke="#808080" stroke-width=".3" stroke-dasharray="6.3 1.3 1.3 1.3 1.3 1.3" stroke-dashoffset="1.1"/>
<path d="M403.9 42.4l7-4.1M148.2 170.1l7-4.1" fill="none" stroke="#808080" stroke-width=".3" stroke-dasharray="6.3 1.3 1.3 1.3 1.3 1.3" stroke-dashoffset="5.4"/>
<path d="M402.1 69.8v71.6M146 268.8v-46.2" fill="none" stroke="#808080" stroke-width=".3" stroke-dasharray="6.3 1.3 1.3 1.3 1.3 1.3" stroke-dashoffset="-.9"/>
<path d="M146 212.8v-15.9" fill="none" stroke="#808080" stroke-width=".3" stroke-dasharray="6.3 1.3 1.3 1.3 1.3 1.3" stroke-dashoffset="1.6"/>
<path d="M119.9 283.9l26.1-15" fill="none" stroke="#808080" stroke-width=".3" stroke-dasharray="6.3 1.3 1.3 1.3 1.3 1.3" stroke-dashoffset=".8"/>
<path d="M78.8 176.7h10M342 190.6h10" fill="none" stroke="#808080" stroke-width=".3" stroke-dasharray="6.3 1.3 1.3 1.3 1.3 1.3" stroke-dashoffset="4.5"/>
<path d="M404.8 44l6.7-3.8" fill="none" stroke="#808080" stroke-width=".3" stroke-dasharray="6.3 1.3 1.3 1.3 1.3 1.3" stroke-dashoffset="5.7"/>
<g font-size="10.6">
<text x="329.2" y="248.1">MMP.05.00.00.001</text>
<text x="318.1" y="267.3">Support</text>
</g>
<g font-size="10.5">
<text x="128.1" y="16.9">MMP.05.00.00.001</text>
<text x="281" y="21.7">MMP.05.00.00.001-01</text>
<text x="195.8" y="29.2">R=1,5 K=0,47</text>
</g>
<g font-size="7.6">
<text x="77.3" y="9.9" transform="rotate(-180 77.3 9.9)">MMP.05.00.00.001</text>
<text x="401.7" y="266.4">1:2</text>
</g>
<g font-size="7.5">
<text x="299.1" y="29">mirroring of the</text>
<text x="298.9" y="35.6">DR1.05.00.00.001</text>
<text x="372.4" y="56.9">Isometric</text>
<text x="119.2" y="179.7">Isometric</text>
</g>
<text font-size="7.1" x="372.4" y="23.8">Ra 12,5</text>
<g font-size="5.3">
<text x="116.8" y="35.8">20</text>
<text x="54.7" y="37.7">84</text>
<text x="214.2" y="39.8">Up 90° R 1.5</text>
<text x="191.8" y="49.7">2 x</text>
<text x="204.1" y="49.7">4,2</text>
<text x="123.4" y="59.7">45*</text>
<text x="164.7" y="55.8">5 x</text>
<text x="175.3" y="55.8">6,1</text>
<text x="244.1" y="55.1" transform="rotate(-90 244.1 55.1)">19**</text>
<text x="322.2" y="59.6">104</text>
<text x="203.2" y="75.2" transform="rotate(-90 203.2 75.2)">43,9**</text>
<text x="188.6" y="88.5">Up 90° R 1.5</text>
<text x="139.5" y="93.5" transform="rotate(-90 139.5 93.5)">1,2*</text>
<text x="236.8" y="90.6">19**</text>
<text x="253.4" y="94.6" transform="rotate(-90 253.4 94.6)">276</text>
<text x="93.2" y="109.6" transform="rotate(-90 93.2 109.6)">240</text>
<text x="107.2" y="111.2" transform="rotate(-90 107.2 111.2)">158</text>
<text x="353.6" y="108.9" transform="rotate(-90 353.6 108.9)">240</text>
<text x="165" y="117.9">4 x</text>
<text x="177.3" y="117.9">4</text>
<text x="223.3" y="128.7" transform="rotate(-90 223.3 128.7)">Up 90° R 1.5</text>
<text x="128.2" y="133.2">20</text>
<text x="180.4" y="132.4">4</text>
<text x="177.3" y="159.2" transform="rotate(-90 177.3 159.2)">19**</text>
<text x="194.4" y="159.9">Up 90° R 1.5</text>
<text x="202.8" y="175.8">75</text>
<text x="208.6" y="182.1">97</text>
<text x="293.1" y="184.3" transform="rotate(-90 293.1 184.3)">45</text>
<text x="31.6" y="189.1" transform="rotate(-90 31.6 189.1)">45</text>
<text x="358" y="189.8" transform="rotate(-90 358 189.8)">20</text>
<text x="52.8" y="203.6">79,4</text>
<text x="232.5" y="203.8">2</text>
<text x="232.5" y="199.2">1</text>
<text x="238.5" y="203.8">** Dimensions provided by the tool.</text>
<text x="238.5" y="199.2">* Reference dimensions.</text>
<text x="232.4" y="208.4">3</text>
<text x="238.5" y="208.4">File MMP.05.00.00.001 Support_s1.2.dxf&quot;.</text>
<text x="56.4" y="210.6">104,4</text>
<text x="232.4" y="213">4</text>
<text x="238.4" y="213">General tolerance DIN ISO 2768 - medium.</text>
<text x="232.4" y="217.6">5</text>
<text x="238.4" y="217.6">Inner banding R = 1,5. K-Factor = 0,47.</text>
<text x="232.4" y="226.9">7</text>
<text x="232.4" y="222.2">6</text>
<text x="238.4" y="226.9">All dimensions are in mm.</text>
<text x="238.4" y="222.2">Deburr and break sharp edges 0,1...0,3 mm.</text>
<text x="232.4" y="231.5">8</text>
<text x="238.4" y="231.5">Coating: enamel powder white, glossy RAL 9016.</text>
</g>
<g font-size="4.5">
<text x="383.3" y="255.9">Weight</text>
<text x="401.8" y="255.8">Scale</text>
<text x="231" y="260.9">Rev.</text>
<text x="238" y="260.9">Sheet</text>
<text x="250" y="260.8">Revision №</text>
<text x="274.4" y="260.8">Sign</text>
<text x="286.4" y="260.8">Date</text>
<text x="230.8" y="265.8">Drawn by</text>
<text x="230.8" y="270.8">Checked</text>
<text x="367.8" y="275.7">Sheet</text>
<text x="389" y="275.8">of Sheets</text>
<text x="409.9" y="275.8">1</text>
<text x="312.4" y="286.7">Sheet 1.2 Steel EN 1.0114</text>
<text x="370.1" y="295.7">Sheet Size: А3</text>
</g>
</svg>
